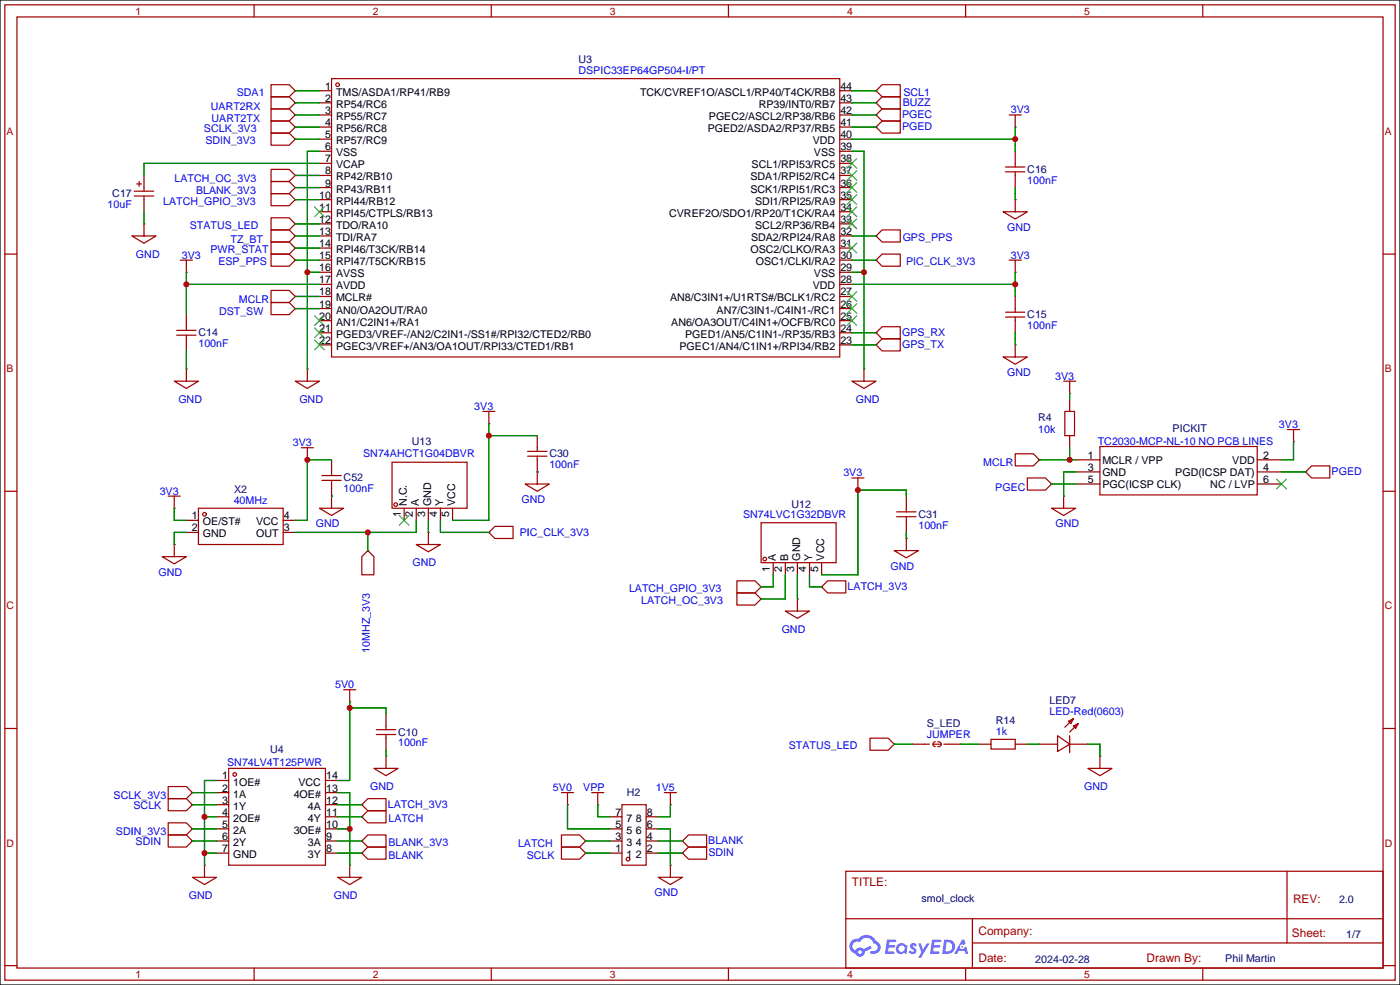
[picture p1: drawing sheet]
<svg xmlns="http://www.w3.org/2000/svg" width="294mm" height="207mm" viewBox="0 0 294 207" stroke-linecap="round" stroke-linejoin="round" font-family="sans-serif">
<path d="M0 0h293.9v206.8h-293.9z" fill="#fff" stroke="#000" stroke-width=".25"/>
<g fill="none" stroke="#a10000" stroke-width=".25">
<path d="M1 1h291.9v204.7h-291.9zM3.6 3.6h286.7v199.6h-286.7zM53.3 1v2.6M103.1 1v2.6M152.9 1v2.6M202.7 1v2.6M252.5 1v2.6M1 53.3h2.6M290.3 53.3h2.6M1 103.1h2.6M290.3 103.1h2.6M1 152.9h2.6"/>
<path d="M290.3 152.9h2.6M177.5 182.9h112.8v20.3h-112.8zM177.6 192.8h112.6M204.1 197.9h86.1M204.1 192.8v10.2M270.2 182.9v15M1 202.7h2.6M53.3 203.2v2.5M103.1 203.2v2.5M152.9 203.2v2.5M202.7 203.2v2.5M252.5 203.2v2.5"/>
<path d="M290.3 202.7h2.6"/>
</g>
<g fill="#5487ff">
<path d="M191.2 198.1l.5-.1h.4l.4 .3-.3 .4a.34 .34 0 0 0-.3-.3 .34 .34 0 0 0-.3 .2v.1a.85 .85 0 0 1 .7 .6 .85 .85 0 0 1-.3 .9l-.7 .1-.6-.4 .4-.4 .5 .3 .2-.1v-.2a.88 .88 0 0 1-.6-1.4z"/>
<path d="M192.7 198h.6l.5 1.3 .7-1.3h.7l-1.9 3h-.6l.7-1.1z"/>
<path d="M186.2 197.2h1.7l.2 .2-.1 .3-1.3 .1-.1 .6h1.1l.2 .2-.2 .3h-1.2l-.1 .8h1.3l.1 .3-.1 .2h-1.9z"/>
<path d="M195.6 197.2h1.7l.3 .2-.1 .3-1.3 .1-.1 .6h1.1l.2 .2-.3 .3h-1.1l-.1 .8h1.2l.2 .3-.2 .2h-1.9z"/>
<path d="M202 197.2h.4l.3 .9-.4 .3a.5 .5 0 0 0-.8 .2 .5 .5 0 0 0 .3 .7 .5 .5 0 0 0 .7-.5l.3-.2 .4 1.6h-.5l-.2-.6h-1.2l-.4 .6h-.6z"/>
<path d="M198.2 197.2l-.4 3h.9a1.52 1.52 0 0 0 1.8-1.5 1.52 1.52 0 0 0-1.8-1.5zM198.7 197.8a1 1 0 0 1 1.2 1 1 1 0 0 1-1.3 .9h-.2z"/>
<path d="M188.3 198.4a1.11 1.11 0 0 0 0 1.5 1.11 1.11 0 0 0 1.5 .1l.5 .2 .2-1.6-.4-.2a1.07 1.07 0 0 0-1.8 0zM188.5 199.1a.7 .7 0 0 1 1.4 0 .7 .7 0 0 1-1.4 0z"/>
<path d="M178.8 197.5a1.57 1.57 0 0 0 .7 2.7 1.04 1.04 0 0 0 1.2 .6 1.04 1.04 0 0 0 .8-1l1.5-.8-.3-.5-1.4 .7a1.06 1.06 0 0 0-1.8 .3 1 1 0 0 1-.4-1.4 1 1 0 0 1 1.4-.3 1.53 1.53 0 0 1 1.6-.9 1.53 1.53 0 0 1 1.3 1.2 .82 .82 0 0 1 .8 1 .82 .82 0 0 1-1.2 .5 .31 .31 0 0 0-.4 .3 .31 .31 0 0 0 .3 .3 1.43 1.43 0 0 0 1.9-.9 1.43 1.43 0 0 0-.9-1.8 2.26 2.26 0 0 0-3.8-.5l-.8 .2zM180.1 199.9a.4 .4 0 0 1 .8 0 .4 .4 0 0 1-.8 0z"/>
<circle cx="202" cy="198.7" r=".19"/>
</g>
<g fill="none" stroke="#a10000" stroke-width=".25">
<path d="M56.9 17.8h3.8l1.3 1.3-1.3 1.2h-3.8zM69.6 16.5h106.7v58.4h-106.7zM183.9 19.1l1.3-1.3h3.8v2.5h-3.8zM28.7 38.6h1M29.2 38.1v1M30.2 39.4v.7M56.9 22.9h3.8l1.3 1.2-1.3 1.3h-3.8zM56.9 20.3h3.8l1.3 1.3-1.3 1.3h-3.8zM56.9 35.6h3.8l1.3 1.2-1.3 1.3h-3.8zM56.9 27.9h3.8l1.3 1.3-1.3 1.3h-3.8zM56.9 25.4h3.8l1.3 1.3-1.3 1.2h-3.8zM56.9 38.1h3.8l1.3 1.3-1.3 1.2h-3.8z"/>
<path d="M183.9 21.6l1.3-1.3h3.8v2.6h-3.8zM185.2 25.4h3.8v2.5h-3.8l-1.3-1.2zM185.2 22.9h3.8v2.5h-3.8l-1.3-1.3zM211.1 36.1h4M211.1 35.1h4M211.8 24.1h2.6M213.1 24.1v2.6M213.1 34.3v.8M213.1 36.1v.7M27.7 49.5h5.1l-2.6 1.6zM28.2 40.1h4.1M28.2 41.1h4.1"/>
<path d="M30.2 41.1v.8M30.2 47v2.5M37.8 54.6h2.6M39.1 54.6v2.6M56.9 45.7h3.8l1.3 1.3-1.3 1.3h-3.8zM56.9 48.3h3.8l1.3 1.2-1.3 1.3h-3.8zM56.9 40.6h3.8l1.3 1.3-1.3 1.3h-3.8zM56.9 53.3h3.8l1.3 1.3-1.3 1.3h-3.8zM56.9 50.8h3.8l1.3 1.3-1.3 1.2h-3.8zM185.2 48.3h3.8v2.5h-3.8l-1.3-1.3zM185.2 53.3h3.8v2.6h-3.8l-1.3-1.3zM210.6 44.5h5l-2.5 1.5z"/>
<path d="M211.8 54.6h2.6M213.1 41.9v2.6M213.1 54.6v2.6M37.1 70.4h4M37.1 69.3h4M39.1 68.6v.7M39.1 70.4v.7M39.1 77.5v2.5M56.9 63.5h3.8l1.3 1.3-1.3 1.2h-3.8zM56.9 61h3.8l1.3 1.2-1.3 1.3h-3.8zM64.5 77.5v2.5M181.4 77.5v2.5"/>
<path d="M185.2 68.6h3.8v2.5h-3.8l-1.3-1.2zM185.2 71.1h3.8v2.6h-3.8l-1.3-1.3zM210.6 74.9h5l-2.5 1.6zM211.1 66.5h4M211.1 65.5h4M213.1 64.8v.7M213.1 66.5v.8M213.1 72.4v2.5M36.6 80h5.1l-2.6 1.5zM62 80h5.1l-2.6 1.5zM63.2 94h2.6M64.5 94v2.5"/>
<path d="M67.6 99.8h4M69.6 99.1v.7M82.3 97h15.7v9.7h-15.7zM101.3 86.4h2.6M102.6 86.4v2.5M110.7 95.8h4.1M110.7 94.7h4.1M112.8 94v.7M112.8 95.8v.7M112.8 99.1v2.5M178.8 80h5.1l-2.5 1.5zM213.1 95.3h3.8l1.3 1.2-1.3 1.3h-3.8z"/>
<path d="M223.3 80h2.5M223.5 86.4h2.1v5h-2.1zM224.5 80v2.6M230.9 93.7h33v10.2h-33zM270.3 90.2h2.5M271.5 90.2v2.5M275.3 97.8h3.8v2.5h-3.8l-1.2-1.2zM34 116.8h5.1l-2.5 1.6zM35.3 104.1h2.5M36.6 104.1v2.6M36.6 114.3v2.5M41.7 106.7h17.7v7.6h-17.7z"/>
<path d="M67.1 106.7h5l-2.5 1.5zM67.6 100.8h4M69.6 100.8v.8M69.6 104.1v2.6M77.2 115.6l1.3 1.2v3.9h-2.6v-3.9zM87.4 114.3h5.1l-2.6 1.5zM89.9 111.8v2.5M102.6 111.8l1.3-1.3h3.8v2.5h-3.8zM110.2 101.6h5.1l-2.5 1.5zM159.8 109.7h15.7v8.4h-15.7zM178.8 100.3h2.6M180.1 100.3v2.6"/>
<path d="M187.7 115.6h5.1l-2.6 1.5zM188.2 108.5h4.1M188.2 107.4h4.1M190.2 106.7v.7M190.2 108.5v.7M190.2 113v2.6M215.6 100.3h3.9l1.2 1.3-1.2 1.3h-3.9zM220.7 106.7h5.1l-2.5 1.5zM223.3 104.1v2.6M154.7 121.9h3.8l1.3 1.3-1.3 1.3h-3.8zM154.7 124.5h3.8l1.3 1.2-1.3 1.3h-3.8zM164.8 128.3h5.1l-2.5 1.5z"/>
<path d="M167.4 125.7v2.6M172.5 123.2l1.2-1.3h3.8v2.6h-3.8zM72.1 144.8h2.6M73.4 144.8v2.5M79 154.2h4.1M79 153.2h4.1M81 152.4v.8M81 154.2v.7M81 158.8v2.5M182.6 154.9h3.8l1.3 1.3-1.3 1.3h-3.8zM194.1 156.2h1M195.8 156.2h1.8"/>
<path d="M196.3 155.7a.51 .51 0 0 0-.5 .5 .51 .51 0 0 0 .5 .5M196.8 155.7a.65 .65 0 0 1 .8 .5M197.6 156.2a.65 .65 0 0 1-.8 .5M198.1 156.2h1M208 155.2h5.1v2h-5.1zM222 154.4l2.5 1.8-2.5 1.5zM224.3 151.4l1-.5-.5 1zM224.5 154.4v3.6M225.3 152.4l1-.5-.5 1zM225.3 150.9l-1.8 1.8M226.3 151.9l-1.8 1.8M230.9 158.8v2.5"/>
<path d="M35.3 167.6h3.8l1.3 1.3-1.3 1.3h-3.8zM35.3 175.3h3.8l1.3 1.2-1.3 1.3h-3.8zM35.3 165.1h3.8l1.3 1.3-1.3 1.2h-3.8zM35.3 172.7h3.8l1.3 1.3-1.3 1.3h-3.8zM48 161.3h20.3v20.3h-20.3zM75.9 176.5l1.3-1.2h3.8v2.5h-3.8zM75.9 179.1l1.3-1.3h3.8v2.5h-3.8zM75.9 168.9l1.3-1.3h3.8v2.6h-3.8zM75.9 171.5l1.3-1.3h3.8v2.5h-3.8zM78.5 161.3h5.1l-2.6 1.5zM117.9 175.3h3.8l1.2 1.2-1.2 1.3h-3.8zM117.9 177.8h3.8l1.2 1.3-1.2 1.2h-3.8z"/>
<path d="M117.9 166.4h2.5M119.1 166.4v2.5M124.2 166.4h2.5M125.5 166.4v2.5M130.6 168.9h5v12.7h-5zM139.4 166.4h2.6M140.7 166.4v2.5M143.3 176.5l1.2-1.2h3.8v2.5h-3.8zM143.3 179.1l1.2-1.3h3.8v2.5h-3.8zM228.3 161.3h5.1l-2.5 1.5zM40.4 184.2h5.1l-2.6 1.5zM42.9 181.6v2.6"/>
<path d="M70.9 184.2h5l-2.5 1.5zM73.4 181.6v2.6M138.2 184.2h5.1l-2.6 1.5zM140.7 181.6v2.6"/>
<circle cx="70.9" cy="17.8" r=".38"/>
<circle cx="42.9" cy="108" r=".38"/>
<circle cx="83.1" cy="105.9" r=".38"/>
<circle cx="160.5" cy="117.3" r=".38"/>
<circle cx="49.3" cy="162.6" r=".38"/>
<circle cx="131.8" cy="180.3" r=".38"/>
</g>
<g fill="none" stroke="#870000" stroke-width=".25">
<path d="M62 19.1h.1M67.1 19.1h2.5M176.3 19.1h2.5M183.9 19.1h.1M30.2 36.8v2.6M62 24.1h.1M62 21.6h.1M62 36.8h.1M62 29.2h.1M62 26.7h.1M62 39.4h.1M67.1 21.6h2.5"/>
<path d="M67.1 24.1h2.5M67.1 26.7h2.5M67.1 29.2h2.5M67.1 31.8h2.5M67.1 34.3h2.5M67.1 36.8h2.5M67.1 39.4h2.5M176.3 21.6h2.5M176.3 24.1h2.5M176.3 26.7h2.5M176.3 29.2h2.5M176.3 31.8h2.5"/>
<path d="M176.3 34.3h2.5M176.3 36.8h2.5M176.3 39.4h2.5M183.9 26.7h.1M183.9 24.1h.1M183.9 21.6h.1M213.1 26.7h.1M213.1 31.8v2.5M213.1 36.8v2.6M30.2 47h.1M30.2 41.9v2.6M39.1 57.2h.1"/>
<path d="M62 47h.1M62 49.5h.1M62 41.9h.1M62 54.6h.1M62 52.1h.1M67.1 41.9h2.5M67.1 44.5h2.5M67.1 47h2.5M67.1 49.5h2.5M67.1 52.1h2.5M67.1 54.6h2.5M67.1 57.2h2.5"/>
<path d="M67.1 59.7h2.5M176.3 41.9h2.5M176.3 44.5h2.5M176.3 47h2.5M176.3 49.5h2.5M176.3 52.1h2.5M176.3 54.6h2.5M176.3 57.2h2.5M176.3 59.7h2.5M183.9 49.5h.1M183.9 54.6h.1M213.1 41.9h.1"/>
<path d="M213.1 57.2h.1M39.1 77.5h.1M39.1 66v2.6M39.1 71.1v2.6M62 64.8h.1M62 62.2h.1M64.5 77.5h.1M67.1 62.2h2.5M67.1 64.8h2.5M67.1 67.3h2.5M67.1 69.9h2.5M67.1 72.4h2.5"/>
<path d="M176.3 62.2h2.5M176.3 64.8h2.5M176.3 67.3h2.5M176.3 69.9h2.5M176.3 72.4h2.5M181.4 77.5h.1M183.9 69.9h.1M183.9 72.4h.1M213.1 72.4h.1M213.1 62.2v2.6M213.1 67.3v2.6M64.5 96.5h.1"/>
<path d="M69.6 96.5v2.6M102.6 88.9h.1M112.8 99.1h.1M112.8 91.4v2.6M112.8 96.5v2.6M218.2 96.5h.1M224.5 82.6h.1M224.5 83.8v2.6M224.5 91.4v2.6M225.8 96.5h5.1M225.8 99.1h5.1M263.9 96.5h5.1"/>
<path d="M263.9 99.1h5.1M271.5 92.7h.1M274.1 99.1h.1M36.6 114.3h.1M36.6 106.7h.1M39.1 109.2h2.6M39.1 111.8h2.6M59.4 109.2h2.6M59.4 111.8h2.6M69.6 104.1h.1M69.6 101.6v2.5M77.2 115.6h.1"/>
<path d="M84.8 106.7v2.5M87.4 106.7v2.5M89.9 111.8h.1M89.9 106.7v2.5M92.5 106.7v2.5M95 106.7v2.5M102.6 111.8h.1M162.3 118.1v2.6M164.8 118.1v2.6M167.4 118.1v2.6M169.9 118.1v2.6M172.5 118.1v2.6"/>
<path d="M180.1 102.9h.1M190.2 113h.1M190.2 104.1v2.6M190.2 109.2v2.6M220.7 101.6h.1M223.3 104.1h.1M225.8 101.6h5.1M263.9 101.6h5.1M159.8 123.2h.1M159.8 125.7h.1M167.4 125.7h.1M172.5 123.2h.1"/>
<path d="M73.4 147.3h.1M81 158.8h.1M81 149.9v2.5M81 154.9v2.6M187.7 156.2h.1M191.5 156.2h2.6M199.1 156.2h2.6M205.5 156.2h2.5M213.1 156.2h2.5M218.2 156.2h3.8M224.5 156.2h3.8M230.9 158.8h.1"/>
<path d="M40.4 168.9h.1M40.4 176.5h.1M40.4 166.4h.1M40.4 174h.1M45.5 179.1h2.5M45.5 171.5h2.5M45.5 176.5h2.5M45.5 174h2.5M45.5 163.8h2.5M45.5 166.4h2.5M45.5 168.9h2.5M68.3 179.1h2.6"/>
<path d="M68.3 171.5h2.6M68.3 176.5h2.6M68.3 174h2.6M68.3 163.8h2.6M68.3 166.4h2.6M68.3 168.9h2.6M75.9 176.5h.1M75.9 179.1h.1M75.9 168.9h.1M75.9 171.5h.1M119.1 168.9h.1M122.9 176.5h.1"/>
<path d="M122.9 179.1h.1M125.5 168.9h.1M128 179.1h2.6M128 171.5h2.6M128 176.5h2.6M128 174h2.6M135.6 179.1h2.6M135.6 171.5h2.6M135.6 176.5h2.6M135.6 174h2.6M140.7 168.9h.1M143.3 176.5h.1"/>
<path d="M143.3 179.1h.1M42.9 181.6h.1M73.4 181.6h.1M140.7 181.6h.1"/>
</g>
<g fill="none" stroke="#3c3" stroke-width=".25">
<path d="M177.8 38.4l2 2M177.8 35.8l2 2M177.8 33.3l2 2M179.8 38.4l-2 2M179.8 35.8l-2 2M179.8 33.3l-2 2M66 43.4l2.1 2.1M68.1 43.4l-2.1 2.1M177.8 51.1l2 2M177.8 46l2 2M177.8 43.4l2 2.1M177.8 40.9l2 2"/>
<path d="M179.8 51.1l-2 2M179.8 46l-2 2M179.8 43.4l-2 2.1M179.8 40.9l-2 2M66 66.3l2.1 2M66 68.8l2.1 2.1M66 71.4l2.1 2M68.1 66.3l-2.1 2M68.1 68.8l-2.1 2.1M68.1 71.4l-2.1 2M177.8 66.3l2 2M177.8 63.8l2 2"/>
<path d="M177.8 61.2l2 2M179.8 66.3l-2 2M179.8 63.8l-2 2M179.8 61.2l-2 2M83.8 108.2l2.1 2M85.9 108.2l-2.1 2M268 100.6l2 2M270 100.6l-2 2"/>
</g>
<g fill="none" stroke="#008700" stroke-width=".25">
<path d="M62 19.1h5.1M178.8 19.1h5.1M62 24.1h5.1M62 21.6h5.1M62 36.8h5.1M62 39.4h5.1M62 29.2h5.1M62 26.7h5.1M67.1 31.8h-2.6v45.7M67.1 34.3h-36.9v2.5M178.8 31.8h2.6v45.7M178.8 24.1h5.1"/>
<path d="M178.8 21.6h5.1M178.8 29.2h34.3M178.8 26.7h5.1M213.1 26.7v5.1M213.1 39.4v2.5M30.2 44.5v2.5M39.1 59.7h28M39.1 57.2v8.8M62 47h5.1M62 41.9h5.1M62 49.5h5.1M62 54.6h5.1"/>
<path d="M62 52.1h5.1M64.5 57.2h2.6M178.8 57.2h2.6M178.8 59.7h34.3M178.8 49.5h5.1M178.8 54.6h5.1M213.1 57.2v5M39.1 73.7v3.8M62 64.8h5.1M62 62.2h5.1M178.8 72.4h5.1M178.8 69.9h5.1"/>
<path d="M213.1 69.9v2.5M69.6 96.5h-5.1v12.7h-2.5M102.6 88.9v20.3h-7.6M102.6 91.4h10.2M112.8 99.1h.1M218.2 96.5h7.6M224.5 82.6v1.2M224.5 94v2.5M225.8 99.1h-2.5v5M269 99.1h5.1M271.5 92.7v3.8h-2.5M36.6 106.7v2.5h2.5"/>
<path d="M39.1 111.8h-2.5v2.5M69.6 104.1h.1M77.2 111.8v3.8M87.4 109.2v2.6h-25.4M89.9 109.2v2.6M92.5 109.2v2.6h10.1M190.2 104.1v-1.2h-10.1v17.8h-7.6M190.2 111.8v1.2M220.7 101.6h5.1M162.3 120.7v2.5h-2.5M164.8 120.7v5h-5M167.4 120.7v5"/>
<path d="M169.9 120.7v2.5h2.6M73.4 147.3v16.5h-2.5M73.4 148.6h7.6v1.3M81 157.5v1.3M187.7 156.2h3.8M201.7 156.2h3.8M215.6 156.2h2.6M228.3 156.2h2.6v2.6M40.4 176.5h5.1M40.4 174h5.1M40.4 166.4h5.1M40.4 168.9h5.1"/>
<path d="M42.9 179.1h2.6M42.9 171.5h2.6M45.5 163.8h-2.6v17.8M70.9 179.1h5M70.9 176.5h5M70.9 174h2.5M70.9 171.5h5M70.9 166.4h2.5v15.2M70.9 168.9h5M119.1 168.9v5.1h8.9M122.9 179.1h5.1M122.9 176.5h5.1"/>
<path d="M125.5 168.9v2.6h2.5M138.2 179.1h5.1M138.2 176.5h5.1M138.2 174h2.5v7.6M140.7 168.9v2.6h-2.5"/>
</g>
<g fill="#c00">
<circle cx="64.5" cy="57.1" r=".63"/>
<circle cx="39.1" cy="59.7" r=".63"/>
<circle cx="180.1" cy="102.9" r=".63"/>
<circle cx="181.4" cy="57.1" r=".63"/>
<circle cx="213.1" cy="29.2" r=".63"/>
<circle cx="213.1" cy="59.7" r=".63"/>
<circle cx="77.2" cy="111.8" r=".63"/>
<circle cx="102.6" cy="91.4" r=".63"/>
<circle cx="64.5" cy="96.5" r=".63"/>
<circle cx="42.9" cy="179.1" r=".63"/>
<circle cx="42.9" cy="171.4" r=".63"/>
<circle cx="73.4" cy="174" r=".63"/>
<circle cx="73.4" cy="148.6" r=".63"/>
<circle cx="224.5" cy="96.5" r=".63"/>
</g>
<g font-size="2.5" fill="#a00000">
<text x="178.8" y="186.1">TITLE:</text>
<text x="271.4" y="189.4">REV:</text>
<text x="205.4" y="196.3">Company:</text>
<text x="271.2" y="196.7">Sheet:</text>
<text x="205.4" y="201.8">Date:</text>
<text x="240.7" y="201.9">Drawn By:</text>
</g>
<g font-size="2.2" fill="#a00000">
<text x="28.4" y="3.1">1</text>
<text x="78.2" y="3.1">2</text>
<text x="128" y="3.1">3</text>
<text x="177.8" y="3.1">4</text>
<text x="227.6" y="3.1">5</text>
<text x="1.4" y="28.4">A</text>
<text x="290.7" y="28.4">A</text>
<text x="1.4" y="78.1">B</text>
<text x="290.7" y="78.1">B</text>
<text x="1.4" y="127.9">C</text>
<text x="290.7" y="127.9">C</text>
<text x="1.4" y="177.7">D</text>
<text x="290.7" y="177.7">D</text>
<text x="28.4" y="205.3">1</text>
<text x="78.2" y="205.3">2</text>
<text x="128" y="205.3">3</text>
<text x="177.8" y="205.3">4</text>
<text x="227.6" y="205.3">5</text>
</g>
<g font-size="2.2" fill="#000080">
<text x="121.4" y="13.3">U3</text>
<text x="23.6" y="41.3">C17</text>
<text x="215.6" y="36.3">C16</text>
<text x="41.7" y="70.6">C14</text>
<text x="215.6" y="66.8">C15</text>
<text x="217.9" y="88.4">R4</text>
<text x="86.5" y="93.4">U13</text>
<text x="115.3" y="96">C30</text>
<text x="246.1" y="90.6">PICKIT</text>
<text x="72.1" y="101.1">C52</text>
<text x="49.1" y="103.4">X2</text>
<text x="166.1" y="106.6">U12</text>
<text x="192.8" y="108.7">C31</text>
<text x="220.3" y="147.8">LED7</text>
<text x="83.6" y="154.4">C10</text>
<text x="194.6" y="152.5">S_LED</text>
<text x="209" y="152">R14</text>
<text x="56.7" y="158">U4</text>
<text x="131.6" y="167.1">H2</text>
<text x="193.5" y="189.4">smol_clock</text>
<text x="281.1" y="189.5">2.0</text>
<text x="282.6" y="197">1/7</text>
<text x="217.3" y="202">2024-02-28</text>
<text x="257.2" y="202">Phil Martin</text>
</g>
<g font-size="2.2" fill="#00f">
<text x="121.4" y="15.6">DSPIC33EP64GP504-I/PT</text>
<text x="44.3" y="23">UART2RX</text>
<text x="49.7" y="20.1">SDA1</text>
<text x="189.5" y="22.2">BUZZ</text>
<text x="189.6" y="20.1">SCL1</text>
<text x="212.2" y="23.8">3V3</text>
<text x="42.8" y="27.7">SCLK_3V3</text>
<text x="44.4" y="25.6">UART2TX</text>
<text x="189.4" y="27.4">PGED</text>
<text x="189.4" y="24.8">PGEC</text>
<text x="43.1" y="30.3">SDIN_3V3</text>
<text x="36.6" y="38.3">LATCH_OC_3V3</text>
<text x="41.2" y="40.8">BLANK_3V3</text>
<text x="215.6" y="38.6">100nF</text>
<text x="22.6" y="43.6">10uF</text>
<text x="34.3" y="43">LATCH_GPIO_3V3</text>
<text x="39.8" y="48">STATUS_LED</text>
<text x="44.2" y="53.1">PWR_STAT</text>
<text x="48.4" y="50.9">TZ_BT</text>
<text x="189.5" y="50.5">GPS_PPS</text>
<text x="211.4" y="48.4">GND</text>
<text x="28.5" y="54.1">GND</text>
<text x="38.2" y="54.3">3V3</text>
<text x="45.8" y="55.6">ESP_PPS</text>
<text x="190.2" y="55.7">PIC_CLK_3V3</text>
<text x="212.2" y="54.3">3V3</text>
<text x="50.2" y="63.6">MCLR</text>
<text x="46" y="66.1">DST_SW</text>
<text x="189.4" y="70.6">GPS_RX</text>
<text x="215.6" y="69">100nF</text>
<text x="41.7" y="72.8">100nF</text>
<text x="189.4" y="73.1">GPS_TX</text>
<text x="211.4" y="78.9">GND</text>
<text x="221.5" y="79.7">3V3</text>
<text x="37.4" y="84.6">GND</text>
<text x="62.8" y="84.6">GND</text>
<text x="99.6" y="86">3V3</text>
<text x="179.7" y="84.6">GND</text>
<text x="268.5" y="89.8">3V3</text>
<text x="61.5" y="93.7">3V3</text>
<text x="76.2" y="96">SN74AHCT1G04DBVR</text>
<text x="217.9" y="90.9">10k</text>
<text x="230.4" y="93.4">TC2030-MCP-NL-10 NO PCB LINES</text>
<text x="115.3" y="98.2">100nF</text>
<text x="177" y="100">3V3</text>
<text x="206.4" y="97.9">MCLR</text>
<text x="279.5" y="99.8">PGED</text>
<text x="33.5" y="103.8">3V3</text>
<text x="49.1" y="105.7">40MHz</text>
<text x="72.1" y="103.3">100nF</text>
<text x="109.5" y="105.6">GND</text>
<text x="208.9" y="103">PGEC</text>
<text x="66.3" y="110.7">GND</text>
<text x="109.1" y="112.4">PIC_CLK_3V3</text>
<text x="156" y="108.7">SN74LVC1G32DBVR</text>
<text x="192.8" y="110.9">100nF</text>
<text x="221.6" y="110.7">GND</text>
<text x="86.6" y="118.9">GND</text>
<text x="186.9" y="119.6">GND</text>
<text x="33.3" y="120.8">GND</text>
<text x="132" y="124.2">LATCH_GPIO_3V3</text>
<text x="177.9" y="123.8">LATCH_3V3</text>
<text x="134.6" y="126.8">LATCH_OC_3V3</text>
<text x="77.6" y="137" transform="rotate(-90 77.6 137)">10MHZ_3V3</text>
<text x="164.1" y="132.8">GND</text>
<text x="70.4" y="144.5">5V0</text>
<text x="194.6" y="154.8">JUMPER</text>
<text x="209" y="154.3">1k</text>
<text x="220.3" y="150">LED-Red(0603)</text>
<text x="47.7" y="160.7">SN74LV4T125PWR</text>
<text x="83.6" y="156.7">100nF</text>
<text x="165.6" y="157.2">STATUS_LED</text>
<text x="23.8" y="167.7">SCLK_3V3</text>
<text x="77.7" y="165.8">GND</text>
<text x="116.1" y="166">5V0</text>
<text x="122.4" y="166">VPP</text>
<text x="137.7" y="166">1V5</text>
<text x="227.6" y="165.8">GND</text>
<text x="28" y="169.8">SCLK</text>
<text x="81.4" y="169.6">LATCH_3V3</text>
<text x="81.5" y="172.6">LATCH</text>
<text x="24.3" y="175.4">SDIN_3V3</text>
<text x="28.5" y="177.4">SDIN</text>
<text x="81.5" y="177.6">BLANK_3V3</text>
<text x="108.7" y="177.9">LATCH</text>
<text x="148.7" y="177.2">BLANK</text>
<text x="148.7" y="179.8">SDIN</text>
<text x="81.5" y="180.2">BLANK</text>
<text x="110.6" y="180.4">SCLK</text>
<text x="39.6" y="188.7">GND</text>
<text x="70.1" y="188.7">GND</text>
<text x="137.4" y="188.1">GND</text>
</g>
<g font-size="2.2">
<text x="68.2" y="18.8">1</text>
<text x="68.2" y="21.4">2</text>
<text x="68.2" y="23.9">3</text>
<text x="70.5" y="20.1">TMS/ASDA1/RP41/RB9</text>
<text x="70.5" y="22.6">RP54/RC6</text>
<text x="134.4" y="20.1">TCK/CVREF1O/ASCL1/RP40/T4CK/RB8</text>
<text x="159.3" y="22.6">RP39/INT0/RB7</text>
<text x="176.4" y="23.9">42</text>
<text x="176.4" y="21.4">43</text>
<text x="176.4" y="18.8">44</text>
<text x="68.2" y="26.5">4</text>
<text x="68.2" y="29">5</text>
<text x="70.5" y="25.2">RP55/RC7</text>
<text x="70.5" y="27.7">RP56/RC8</text>
<text x="148.6" y="27.7">PGED2/ASDA2/RP37/RB5</text>
<text x="148.8" y="25.2">PGEC2/ASCL2/RP38/RB6</text>
<text x="176.4" y="29">40</text>
<text x="176.4" y="26.5">41</text>
<text x="68.2" y="31.5">6</text>
<text x="68.2" y="34.1">7</text>
<text x="70.5" y="30.3">RP57/RC9</text>
<text x="70.5" y="32.8">VSS</text>
<text x="70.5" y="35.3">VCAP</text>
<text x="157.8" y="35.3">SCL1/RPI53/RC5</text>
<text x="170.6" y="30.3">VDD</text>
<text x="170.9" y="32.8">VSS</text>
<text x="176.4" y="34.1">38</text>
<text x="176.4" y="31.5">39</text>
<text x="67" y="41.7">10</text>
<text x="68.2" y="36.6">8</text>
<text x="68.2" y="39.2">9</text>
<text x="70.5" y="37.9">RP42/RB10</text>
<text x="70.5" y="40.4">RP43/RB11</text>
<text x="157.5" y="40.4">SCK1/RPI51/RC3</text>
<text x="157.5" y="37.9">SDA1/RPI52/RC4</text>
<text x="176.4" y="41.7">35</text>
<text x="176.4" y="39.2">36</text>
<text x="176.4" y="36.6">37</text>
<text x="67" y="44.2">11</text>
<text x="67" y="46.8">12</text>
<text x="70.5" y="43">RPI44/RB12</text>
<text x="70.5" y="45.5">RPI45/CTPLS/RB13</text>
<text x="140.5" y="45.5">CVREF2O/SDO1/RP20/T1CK/RA4</text>
<text x="158.5" y="43">SDI1/RPI25/RA9</text>
<text x="176.4" y="46.8">33</text>
<text x="176.4" y="44.2">34</text>
<text x="67" y="49.3">13</text>
<text x="67" y="51.9">14</text>
<text x="70.5" y="48">TDO/RA10</text>
<text x="70.5" y="50.6">TDI/RA7</text>
<text x="70.5" y="53.1">RPI46/T3CK/RB14</text>
<text x="157.5" y="53.1">OSC2/CLKO/RA3</text>
<text x="157.6" y="50.6">SDA2/RPI24/RA8</text>
<text x="158.5" y="48">SCL2/RP36/RB4</text>
<text x="176.4" y="51.9">31</text>
<text x="176.4" y="49.3">32</text>
<text x="67" y="54.4">15</text>
<text x="67" y="56.9">16</text>
<text x="67" y="59.5">17</text>
<text x="70.5" y="55.7">RPI47/T5CK/RB15</text>
<text x="70.5" y="58.2">AVSS</text>
<text x="158.6" y="55.7">OSC1/CLKI/RA2</text>
<text x="170.9" y="58.2">VSS</text>
<text x="176.4" y="59.5">28</text>
<text x="176.4" y="56.9">29</text>
<text x="176.4" y="54.4">30</text>
<text x="67" y="62">18</text>
<text x="67" y="64.6">19</text>
<text x="70.5" y="60.7">AVDD</text>
<text x="70.5" y="63.3">MCLR#</text>
<text x="70.5" y="65.8">AN0/OA2OUT/RA0</text>
<text x="140.6" y="63.3">AN8/C3IN1+/U1RTS#/BCLK1/RC2</text>
<text x="150.4" y="65.8">AN7/C3IN1-/C4IN1-/RC1</text>
<text x="170.6" y="60.7">VDD</text>
<text x="176.4" y="64.6">26</text>
<text x="176.4" y="62">27</text>
<text x="67" y="67.1">20</text>
<text x="67" y="69.6">21</text>
<text x="70.5" y="68.4">AN1/C2IN1+/RA1</text>
<text x="70.5" y="70.9">PGED3/VREF-/AN2/C2IN1-/SS1#/RPI32/CTED2/RB0</text>
<text x="140.9" y="68.4">AN6/OA3OUT/C4IN1+/OCFB/RC0</text>
<text x="143.8" y="70.9">PGED1/AN5/C1IN1-/RP35/RB3</text>
<text x="176.4" y="69.6">24</text>
<text x="176.4" y="67.1">25</text>
<text x="67" y="72.2">22</text>
<text x="70.5" y="73.4">PGEC3/VREF+/AN3/OA1OUT/RPI33/CTED1/RB1</text>
<text x="142.6" y="73.4">PGEC1/AN4/C1IN1+/RPI34/RB2</text>
<text x="176.4" y="72.2">23</text>
<text x="228.4" y="96.3">1</text>
<text x="228.4" y="98.8">3</text>
<text x="228.4" y="101.4">5</text>
<text x="231.4" y="97.3">MCLR / VPP</text>
<text x="231.4" y="99.9">GND</text>
<text x="246.7" y="99.9">PGD(ICSP DAT)</text>
<text x="258.7" y="97.3">VDD</text>
<text x="265.2" y="96.3">2</text>
<text x="265.2" y="98.8">4</text>
<text x="265.2" y="101.4">6</text>
<text x="85.4" y="106.2" transform="rotate(-90 85.4 106.2)">N.C.</text>
<text x="87.9" y="106.2" transform="rotate(-90 87.9 106.2)">A</text>
<text x="90.5" y="106.2" transform="rotate(-90 90.5 106.2)">GND</text>
<text x="93" y="106.2" transform="rotate(-90 93 106.2)">Y</text>
<text x="95.6" y="106.2" transform="rotate(-90 95.6 106.2)">VCC</text>
<text x="231.4" y="102.4">PGC(ICSP CLK)</text>
<text x="254.1" y="102.4">NC / LVP</text>
<text x="40.3" y="109">1</text>
<text x="40.3" y="111.5">2</text>
<text x="42.6" y="110.3">OE/ST#</text>
<text x="42.6" y="112.8">GND</text>
<text x="53.8" y="112.8">OUT</text>
<text x="53.8" y="110.3">VCC</text>
<text x="59.6" y="111.5">3</text>
<text x="59.6" y="109">4</text>
<text x="84.1" y="108.5" transform="rotate(-90 84.1 108.5)">1</text>
<text x="86.7" y="108.5" transform="rotate(-90 86.7 108.5)">2</text>
<text x="89.2" y="108.5" transform="rotate(-90 89.2 108.5)">3</text>
<text x="91.8" y="108.5" transform="rotate(-90 91.8 108.5)">4</text>
<text x="94.3" y="108.5" transform="rotate(-90 94.3 108.5)">5</text>
<text x="161.6" y="120" transform="rotate(-90 161.6 120)">1</text>
<text x="162.9" y="117.7" transform="rotate(-90 162.9 117.7)">A</text>
<text x="164.1" y="120" transform="rotate(-90 164.1 120)">2</text>
<text x="165.4" y="117.7" transform="rotate(-90 165.4 117.7)">B</text>
<text x="166.7" y="120" transform="rotate(-90 166.7 120)">3</text>
<text x="168" y="117.7" transform="rotate(-90 168 117.7)">GND</text>
<text x="169.2" y="120" transform="rotate(-90 169.2 120)">4</text>
<text x="170.5" y="117.7" transform="rotate(-90 170.5 117.7)">Y</text>
<text x="171.8" y="120" transform="rotate(-90 171.8 120)">5</text>
<text x="173" y="117.7" transform="rotate(-90 173 117.7)">VCC</text>
<text x="46.6" y="163.6">1</text>
<text x="46.6" y="166.2">2</text>
<text x="48.9" y="164.9">1OE#</text>
<text x="48.9" y="167.4">1A</text>
<text x="61.7" y="167.4">4OE#</text>
<text x="62.7" y="164.9">VCC</text>
<text x="68.5" y="166.2">13</text>
<text x="68.5" y="163.6">14</text>
<text x="46.6" y="168.7">3</text>
<text x="46.6" y="171.2">4</text>
<text x="46.6" y="173.8">5</text>
<text x="48.9" y="170">1Y</text>
<text x="48.9" y="172.5">2OE#</text>
<text x="64.6" y="172.5">4Y</text>
<text x="64.6" y="170">4A</text>
<text x="68.5" y="173.8">10</text>
<text x="68.5" y="171.2">11</text>
<text x="68.5" y="168.7">12</text>
<text x="129.2" y="173.8">5</text>
<text x="129.2" y="171.2">7</text>
<text x="131.5" y="172.5">7</text>
<text x="133.4" y="172.5">8</text>
<text x="135.8" y="171.2">8</text>
<text x="135.8" y="173.8">6</text>
<text x="46.6" y="176.3">6</text>
<text x="46.6" y="178.9">7</text>
<text x="48.9" y="175">2A</text>
<text x="48.9" y="177.6">2Y</text>
<text x="61.7" y="175">3OE#</text>
<text x="64.6" y="177.6">3A</text>
<text x="68.5" y="178.9">8</text>
<text x="68.5" y="176.3">9</text>
<text x="129.2" y="178.9">1</text>
<text x="129.2" y="176.3">3</text>
<text x="131.5" y="177.6">3</text>
<text x="131.5" y="175">5</text>
<text x="133.4" y="175">6</text>
<text x="133.4" y="177.6">4</text>
<text x="135.8" y="176.3">4</text>
<text x="135.8" y="178.9">2</text>
<text x="48.9" y="180.1">GND</text>
<text x="64.6" y="180.1">3Y</text>
<text x="131.5" y="180.1">1</text>
<text x="133.4" y="180.1">2</text>
</g>
</svg>
